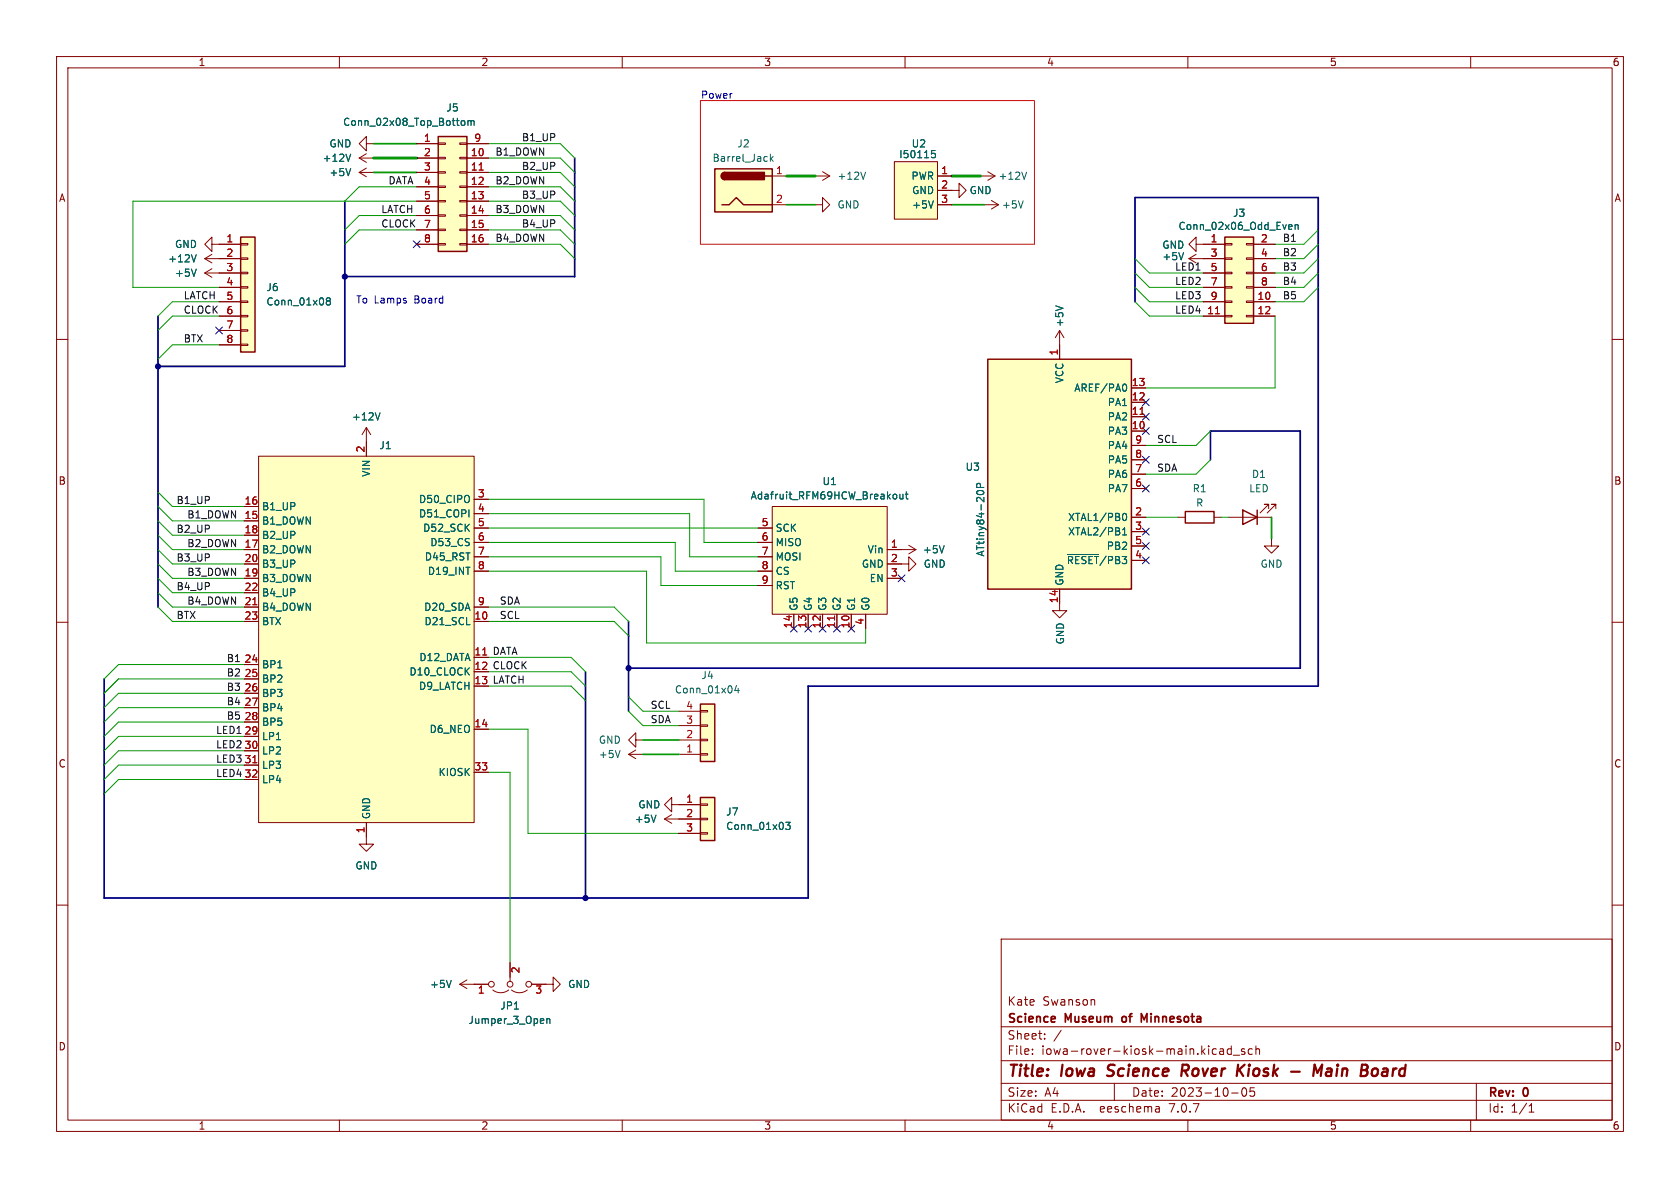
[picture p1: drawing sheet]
<svg xmlns="http://www.w3.org/2000/svg" width="297mm" height="210mm" viewBox="0 0 297 210" stroke-linecap="round" stroke-linejoin="round" font-family="sans-serif">
<g fill="none" stroke="#840000" stroke-width=".18">
<path d="M10 10h277v190h-277zM12 12h273v186h-273zM60 10v2M110 10v2M160 10v2M210 10v2M260 10v2M63.5 27.9h2.5M63.5 27.9l1.3 .8M63.5 30.5l1.3 .7M63.5 30.5h2.5M64.8 25.4v-1.3l-1.3 1.3 1.3 1.3v-1.3h1.2"/>
<path d="M64.8 27.2l-1.3 .7M64.8 29.7l-1.3 .8M73.7 27.9h3.8M73.7 30.5h3.8M73.7 25.4h3.8M73.7 33h3.8M73.7 35.6h3.8M73.7 38.1h3.8M77.5 38h1.2v.2h-1.2zM77.5 35.4h1.2v.3h-1.2zM77.5 32.9h1.2v.2h-1.2zM77.5 30.4h1.2v.2h-1.2z"/>
<path d="M77.5 27.8h1.2v.3h-1.2zM77.5 25.3h1.2v.2h-1.2zM81.3 38h1.2v.2h-1.2zM81.3 35.4h1.2v.3h-1.2zM81.3 32.9h1.2v.2h-1.2zM81.3 30.4h1.2v.2h-1.2zM81.3 27.8h1.2v.3h-1.2zM81.3 25.3h1.2v.2h-1.2zM82.5 27.9h3.9M82.5 30.5h3.9M82.5 25.4h3.9M82.5 33h3.9"/>
<path d="M82.5 35.6h3.9M82.5 38.1h3.9M136.5 31.1h2.6M136.5 36.2h2.6M144.1 36.2h1.3v-1.3l1.3 1.3-1.3 1.3v-1.3M144.1 31.1h2.6M145.4 30.4l1.3 .7M146.7 31.1l-1.3 .8M158.1 28.6h7.6v10.1h-7.6zM165.7 33.7h3.8v1.2l1.3-1.2-1.3-1.3v1.3M165.7 31.1h2.6M165.7 36.2h2.6"/>
<path d="M173.4 31.1h2.5M174 36.2h2.5M174.6 30.4l1.3 .7M175.3 35.4l1.2 .8M175.9 31.1l-1.3 .8M176.5 36.2l-1.2 .8M10 60h2M36.2 45.7l1.3 .8M36.2 45.7h6.3M36.2 48.3l1.3 .7M36.2 48.3h6.3M37.5 43.2v-1.3l-1.3 1.3 1.3 1.3v-1.3h5"/>
<path d="M37.5 45l-1.3 .7M37.5 47.5l-1.3 .8M38.7 50.8h3.8M38.7 53.3h3.8M38.7 55.9h3.8M38.7 58.4h3.8M42.5 58.3h1.3v.2h-1.3zM42.5 55.8h1.3v.2h-1.3zM42.5 53.2h1.3v.3h-1.3zM42.5 50.7h1.3v.2h-1.3zM42.5 48.1h1.3v.3h-1.3zM42.5 45.6h1.3v.2h-1.3z"/>
<path d="M42.5 43.1h1.3v.2h-1.3zM73.7 43.2h3.8M73.7 40.6h3.8M77.5 43.1h1.2v.2h-1.2zM77.5 40.5h1.2v.3h-1.2zM81.3 43.1h1.2v.2h-1.2zM81.3 40.5h1.2v.3h-1.2zM82.5 43.2h3.9M82.5 40.6h3.9M187.3 58.4v5.1M187.3 58.4l.8 1.3M187.3 58.4l-.7 1.3"/>
<path d="M210.2 45.7h6.3M210.2 45.7l1.3 .8M211.5 43.2v-1.3l-1.3 1.3 1.3 1.3v-1.3h5M211.5 45l-1.3 .7M212.7 48.3h3.8M212.7 50.8h3.8M212.7 53.3h3.8M212.7 55.9h3.8M216.5 55.8h1.3v.2h-1.3zM216.5 53.2h1.3v.3h-1.3zM216.5 50.7h1.3v.2h-1.3zM216.5 48.1h1.3v.3h-1.3z"/>
<path d="M216.5 45.6h1.3v.2h-1.3zM216.5 43.1h1.3v.2h-1.3zM220.3 55.8h1.3v.2h-1.3zM220.3 53.2h1.3v.3h-1.3zM220.3 50.7h1.3v.2h-1.3zM220.3 48.1h1.3v.3h-1.3zM220.3 45.6h1.3v.2h-1.3zM220.3 43.1h1.3v.2h-1.3zM221.6 45.7h3.8M221.6 48.3h3.8M221.6 43.2h3.8M221.6 50.8h3.8"/>
<path d="M221.6 53.3h3.8M221.6 55.9h3.8M285 60h2M38.7 61h3.8M42.5 60.8h1.3v.3h-1.3zM64.8 75.6l-.8 1.2M64.8 75.6v5M64.8 75.6l.7 1.2M200 76.2h2.6M200 73.7h2.6M200 71.1h2.6M200 68.6h2.6"/>
<path d="M200 78.7h2.6M43.2 97.2h2.5M43.2 99.7h2.5M43.2 92.1h2.5M43.2 89.5h2.5M43.2 94.6h2.5M45.7 80.6h38.1v64.8h-38.1zM83.8 93.3h2.6M83.8 95.9h2.6M83.8 98.4h2.6M83.8 88.3h2.6M83.8 90.8h2.6"/>
<path d="M134 93.3h2.5M134 95.9h2.5M134 98.4h2.5M136.5 89.5h20.3v19.1h-20.3zM156.8 99.7h3.9v-1.3l1.2 1.3-1.2 1.3v-1.3M156.8 97.2h5.1M160.7 96.4l1.2 .8M161.9 97.2l-1.2 .7M200 91.4h2.6M200 94h2.6M200 99.1h2.6M200 96.5h2.6"/>
<path d="M200 86.4h2.6M200 83.8h2.6M200 81.3h2.6M208.3 91.4h1.2M214.6 91.4h1.3M217.2 91.4h7.6M224.3 89.9v-.7h-.8h.8l-1.5 1.5M224.8 95.3v1.2h1.3l-1.3 1.3-1.3-1.3h1.3M225.6 89.9v-.7h-.8h.8l-1.6 1.5M10 110h2M43.2 102.2h2.5M43.2 109.9h2.5"/>
<path d="M43.2 107.3h2.5M43.2 104.8h2.5M43.2 117.5h2.5M83.8 101h2.6M83.8 109.9h2.6M83.8 116.2h2.6M83.8 118.7h2.6M83.8 107.3h2.6M134 101h2.5M134 103.5h2.5M140.3 108.6v2.5M142.9 108.6v2.5"/>
<path d="M145.4 108.6v2.5M148 108.6v2.5M150.5 108.6v2.5M153 108.6v2.5M156.8 102.2h2.6M187.3 104.1v3.9h1.3l-1.3 1.2-1.2-1.2h1.2M285 110h2M43.2 120h2.5M43.2 122.6h2.5M43.2 125.1h2.5M43.2 127.6h2.5M43.2 130.2h2.5"/>
<path d="M43.2 132.7h2.5M43.2 135.3h2.5M43.2 137.8h2.5M83.8 121.3h2.6M83.8 128.9h2.6M83.8 136.5h2.6M111.1 133.4h2.6M111.1 133.4l1.3 .7M112.4 130.8v1.3l-1.3-1.3 1.3-1.3v1.3h1.3M112.4 132.6l-1.3 .8M120 133.4h3.8M120 130.8h3.8"/>
<path d="M120 128.3h3.8M120 125.7h3.8M123.8 125.6h1.3v.3h-1.3zM123.8 128.1h1.3v.3h-1.3zM123.8 130.7h1.3v.2h-1.3zM123.8 133.2h1.3v.3h-1.3zM10 160h2M64.8 145.4v3.8h1.2l-1.2 1.3-1.3-1.3h1.3M117.5 144.8h6.3M117.5 144.8l1.2 .7M118.7 142.2v-1.2l-1.2 1.2 1.2 1.3v-1.3h5.1M118.7 144l-1.2 .8"/>
<path d="M120 147.3h3.8M123.8 147.2h1.3v.2h-1.3zM123.8 144.7h1.3v.2h-1.3zM123.8 142.1h1.3v.3h-1.3zM285 160h2M81.3 174l1.2 .8M81.3 174h5.1M82.5 173.2l-1.2 .8M87.1 175a2.26 2.26 0 0 0 2.8 0M90.2 170.2v3.3M90.4 175a2.26 2.26 0 0 0 2.8 0M94 174h3.8v-1.3l1.3 1.3-1.3 1.3v-1.3"/>
<path d="M177 166h108v32h-108zM193.5 176.8v.9M60 198v2M110 198v2M160 198v2M177 194.5h108M177 191.5h108M177 187.5h108M177 181.5h108M182.5 186.3v.1M182.5 185.5v.1M184.7 183.6v.1"/>
<path d="M184.7 182.8v.1M187.6 182.1l-1.3 2M197 191.5v3M204.9 195.7l.1 .9M205 196.5l-.2 .1M205 196h-.2M210 198v2M214.9 185.4l.1 .1M215 186.3l-.1 .1M215.7 185.5h.5l.1 .9M216.3 185.8h-.5a.29 .29 0 0 0-.2 .3 .29 .29 0 0 0 .2 .3l.5-.1M217.7 185.5l-.5-.1-.2 .3v.4l.1 .2h.6"/>
<path d="M217.7 184.9v1.5M217.7 193.2h1.2M218 186.5h1.2M219.7 192.4l.2-.1a.81 .81 0 0 1 .6 .6 .81 .81 0 0 1-.3 .8l-.2 .1a.81 .81 0 0 1-.3-1.4zM220 185.5l-.3-.1-.2 .2v.2l.5 .2v.3h-.5M221.4 185.5l-.4-.1-.3 .3v.4l.1 .2h.6M221.7 192.3h-.7v.7l.2-.1h.5l.1 .3-.1 .5-.2 .1-.5-.1M222 185.5l.2-.1 .4 .1 .1 .9M222 184.9v1.5M260 198v2M261 191.5v6.5M270.3 196.6h.9"/>
<path d="M270.3 195.5l.4-.4v1.5"/>
<circle cx="86.9" cy="174" r=".51"/>
<circle cx="90.2" cy="174" r=".51"/>
<circle cx="93.5" cy="174" r=".51"/>
</g>
<g fill="none" stroke="#840000" stroke-width=".4">
<path d="M195.7 190.1l.3 .1M196 188.4l-.1 .2v.4M209.4 189.3l.6 .9M209.8 188.2h-.7l-.3 2M209.9 189.2l-1 .1M219.1 189.1l.7 1.1M220 188.2l-1.3 1.2M232.2 190.2l.2-2 .5 1.4 .8-1.4-.2 2M234.6 189l.2-.1 .6 .1-.1 1.2M235.4 189.4h-.7a.4 .4 0 0 0-.3 .4 .4 .4 0 0 0 .2 .4l.7-.1M243.5 189.1v.7M244.7 188.9l-.2 .1"/>
<path d="M245.1 189.4h-.5a.4 .4 0 0 0-.3 .4 .4 .4 0 0 0 .2 .4h.5"/>
</g>
<path d="M198.4 179.8v.7M202.8 179.2l-.5 1.1-.5-1.1v1.5" fill="none" stroke="#840000" stroke-width=".3"/>
<g fill="none" stroke="#006464" stroke-width=".18">
<path d="M62 27.2l-.4 1.3M62 29.8l-.4 1.3M81.6 21.4l.3-.1 .3 .3-.1 .4-.2 .2-.3-.1M82.7 21.4l.4-.1 .2 .2M82.7 21.3v.9M83.3 21.5l.2-.2 .3 .1v.8M83.3 21.5v.7M136.2 27.2v1.3M136.3 28l.4 .5M136.7 27.7l-.5 .5M153 30.4l-.4 1.3M164.7 26.6h.6"/>
<path d="M164.7 27.2l.4-.1 .3 .2-.1 .5h-.6M165 35.5l-.4 1.3M180.9 35.5l-.4 1.3M181.5 30.4l-.4 1.3M228 39.7l.4 .1v.2l-.6 .1M229 39.8l.1-.1 .3 .1 .1 .8M229 39.7v.9M34.7 45l-.4 1.3M34.7 47.6l-.4 1.2M57.9 53.2l-.2-.2 .2-.4h.3l.2 .3-.2 .3M57.9 53.2l-.2 .2v.4l.2 .1h.4l.1-.2v-.3l-.2-.2M57.9 53.2h.3"/>
<path d="M186.6 54.1l1.3 .4M209.2 44.6l-.4 1.3M228.4 40.5l-.4 .1M67.2 73l-.4 1.2M198.9 67.9a.79 .79 0 0 1 0 1.3M158.3 87.4l.2 .2v.4l-.2 .2M159.1 87.4v.7l.3 .1 .2-.1M159.6 87.4v.8M160 87.4h.5M160.2 86.9v1.1l.3 .2M166.9 96.5l-.4 1.2M172.7 87.3v-.2a.68 .68 0 0 1 .6-.4 .68 .68 0 0 1 .6 .4v.2"/>
<path d="M173.3 86.2v-.6l-.2-.2-.3 .1-.1 .7h1.2M188.7 98h5.5M198.4 94.6h.8M198.4 93.7l.4-.4v1.3M198.5 91l.3-.3a.68 .68 0 0 1 .4 .7 .68 .68 0 0 1-.4 .6l-.3-.2M109.6 132.7l-.4 1.2M130.2 121.2l-.3 .9h.8M130.5 121.7v.8M116 144.1l-.5 1.3M138.9 145.4h.8l-.4 .4 .3 .2v.5l-.2 .1-.5-.1M79.8 173.3l-.4 1.3M96.7 180.1v.8"/>
<path d="M96.7 180.2l.2-.1h.3v.8"/>
</g>
<g fill="#ffffc2" stroke="#ffffc2" stroke-width=".18">
<path d="M174.6 63.5h25.4v40.6h-25.4z"/>
<path d="M126.4 29.8h10.1v7.7h-10.1z"/>
<path d="M136.5 89.5h20.3v19.1h-20.3z"/>
<path d="M158.1 28.6h7.6v10.1h-7.6z"/>
<path d="M123.8 124.5h2.6v10.1h-2.6z"/>
<path d="M123.8 141h2.6v7.6h-2.6z"/>
<path d="M45.7 80.6h38.1v64.8h-38.1z"/>
<path d="M42.5 41.9h2.6v20.3h-2.6z"/>
<path d="M216.5 41.9h5.1v15.3h-5.1z"/>
<path d="M77.5 24.1h5v20.4h-5z"/>
</g>
<g fill="none" stroke="#840000" stroke-width=".25">
<path d="M77.5 24.1h5v20.4h-5zM126.4 29.8h10.1v7.7h-10.1zM127.6 36.2h1.3l1.3-1.3 1.2 1.3h5.1M128.1 30.5a.64 .64 0 0 0-.6 .6 .64 .64 0 0 0 .6 .7M135.3 31.1h1.2M42.5 41.9h2.6v20.3h-2.6zM216.5 41.9h5.1v15.3h-5.1zM174.6 63.5h25.4v40.6h-25.4zM209.5 90.4h5.1v2.1h-5.1zM219.7 90.2l2.5 1.2-2.5 1.3zM222.2 90.2v2.5M123.8 124.5h2.6v10.1h-2.6z"/>
<path d="M123.8 141h2.6v7.6h-2.6z"/>
</g>
<path d="M84.7 30.1h.7M214.9 55.5h.7M201.5 73.2h.8M44.7 106.9h.7M85.3 115.8h.8M147.5 108.9v.7M44.7 134.8h.7" fill="none" stroke="#a90000" stroke-width=".18"/>
<g fill="#840000" stroke="#840000" stroke-width=".25">
<path d="M127.7 30.7l.4-.2v1.3a.64 .64 0 0 1-.5-.4 .64 .64 0 0 1 .1-.7z"/>
<path d="M128.1 30.5h7v1.3h-7z"/>
</g>
<path d="M123.8 17.8h59.1v25.4h-59.1z" fill="none" stroke="#ff0c13" stroke-width=".18"/>
<path d="M61 35.6v29.2h-33.1M101.6 27.9v21h-40.6M27.9 55.9v51.4M200.7 53.3v-18.4h32.3v86.4h-90.1v37.5h-124.5v-38.8M214 81.3v-5.1h15.9v41.9h-118.8M103.5 118.7v40.1M111.1 109.9v15.8" fill="none" stroke="#000084" stroke-width=".3"/>
<path d="M66 25.4h7.7M66 30.5h7.7M139.1 36.2h5M168.3 36.2h5.7M224.8 91.4v3.9M113.7 130.8h6.3M113.7 133.4h6.3" fill="none" stroke="#009600" stroke-width=".3"/>
<g fill="none" stroke="#009600" stroke-width=".18">
<path d="M73.7 35.6h-50.2v15.2h15.2M73.7 38.1h-10.2l-2.5 2.5M73.7 33h-10.2l-2.5 2.6M86.4 35.6h12.7l2.5 2.5M86.4 38.1h12.7l2.5 2.5M86.4 33h12.7l2.5 2.6M86.4 25.4h12.7l2.5 2.5M86.4 30.5h12.7l2.5 2.5M86.4 27.9h12.7l2.5 2.6M38.7 53.3h-8.2l-2.6 2.6M38.7 55.9h-8.2l-2.6 2.5M73.7 40.6h-10.2l-2.5 2.6"/>
<path d="M86.4 40.6h12.7l2.5 2.6M86.4 43.2h12.7l2.5 2.5M200.7 48.3l2.5 2.5h9.5M200.7 50.8l2.5 2.5h9.5M200.7 45.7l2.5 2.6h9.5M200.7 53.3l2.5 2.6h9.5M225.4 55.9v12.7h-22.8M233 48.3l-2.5 2.5h-5.1M233 40.6l-2.5 2.6h-5.1M233 50.8l-2.5 2.5h-5.1M233 45.7l-2.5 2.6h-5.1M233 43.2l-2.5 2.5h-5.1"/>
<path d="M38.7 61h-8.2l-2.6 2.5M214 76.2l-2.5 2.5h-8.9M27.9 92.1l2.6 2.5h12.7M27.9 89.5l2.6 2.6h12.7M27.9 87l2.6 2.5h12.7M27.9 94.6l2.6 2.6h12.7M27.9 97.2l2.6 2.5h12.7M27.9 99.7l2.6 2.5h12.7M86.4 95.9h33v5.1h14.6M86.4 98.4h30.4v5.1h17.2M86.4 90.8h35.5v7.6h12.1M86.4 88.3h38.1v7.6h9.5"/>
<path d="M86.4 93.3h47.6M202.6 91.4h5.7M214 81.3l-2.5 2.5h-8.9M215.9 91.4h1.3M27.9 102.2l2.6 2.6h12.7M27.9 107.3l2.6 2.6h12.7M27.9 104.8l2.6 2.5h12.7M43.2 117.5h-22.2l-2.6 2.5M86.4 101h27.9v12.7h38.7v-2.6M86.4 109.9h22.2l2.5 2.5M86.4 107.3h22.2l2.5 2.6M86.4 118.7h14.6l2.5 2.6"/>
<path d="M86.4 116.2h14.6l2.5 2.5M43.2 127.6h-22.2l-2.6 2.6M43.2 120h-22.2l-2.6 2.6M43.2 137.8h-22.2l-2.6 2.5M43.2 135.3h-22.2l-2.6 2.5M43.2 125.1h-22.2l-2.6 2.5M43.2 132.7h-22.2l-2.6 2.6M43.2 122.6h-22.2l-2.6 2.5M43.2 130.2h-22.2l-2.6 2.5M86.4 128.9h6.9v18.4h26.7M86.4 136.5h3.8v33.7M86.4 121.3h14.6l2.5 2.5"/>
<path d="M111.1 123.2l2.6 2.5h6.3M111.1 125.7l2.6 2.6h6.3"/>
</g>
<path d="M66 27.9h7.7M139.1 31.1h5M168.3 31.1h5.1" fill="none" stroke="#009600" stroke-width=".51"/>
<g fill="none" stroke="#000084" stroke-width=".18">
<path d="M38.1 57.8l1.2 1.2M39.3 57.8l-1.2 1.2M73.1 42.6l1.2 1.2M74.3 42.6l-1.2 1.2M202 70.5l1.2 1.2M202 75.6l1.2 1.2M202 73.1l1.2 1.2M203.2 70.5l-1.2 1.2M203.2 75.6l-1.2 1.2M203.2 73.1l-1.2 1.2M202 85.8l1.2 1.2M202 93.4l1.2 1.2"/>
<path d="M202 95.9l1.2 1.2M202 80.7l1.2 1.2M202 98.5l1.2 1.2M203.2 85.8l-1.2 1.2M203.2 93.4l-1.2 1.2M203.2 95.9l-1.2 1.2M203.2 80.7l-1.2 1.2M203.2 98.5l-1.2 1.2M139.7 110.5l1.2 1.2M140.9 110.5l-1.2 1.2M142.3 110.5l1.2 1.2M143.5 110.5l-1.2 1.2"/>
<path d="M144.8 110.5l1.2 1.2M146 110.5l-1.2 1.2M147.3 110.5l1.3 1.2M148.6 110.5l-1.3 1.2M149.9 110.5l1.2 1.2M151.1 110.5l-1.2 1.2M158.8 101.6l1.2 1.2M160 101.6l-1.2 1.2"/>
</g>
<g fill="#000084" stroke="#000084" stroke-width=".18">
<circle cx="103.5" cy="158.8" r=".46"/>
<circle cx="111.1" cy="118.1" r=".46"/>
<circle cx="61" cy="48.9" r=".46"/>
<circle cx="27.9" cy="64.8" r=".46"/>
</g>
<g font-size="2.8" fill="#840000">
<text x="178" y="190.9">Title:</text>
<text x="187.7" y="190.9">Iowa</text>
<text x="196.6" y="190.9">Science</text>
<text x="210.5" y="190.9">Rover</text>
<text x="221.1" y="190.9">Kiosk</text>
<text x="236.2" y="190.9">Main</text>
<text x="245.4" y="190.9">Board</text>
</g>
<g font-size="2.1" fill="#840000">
<text x="178" y="178">Kate</text>
<text x="184.3" y="178">Swanson</text>
<text x="178" y="184">Sheet:</text>
<text x="178" y="181.2">Science</text>
<text x="188.4" y="181.2">Museum</text>
<text x="199.1" y="181.2">of</text>
<text x="203" y="181.2">Minnesota</text>
<text x="178" y="186.7">File:</text>
<text x="184.1" y="186.7">iowa-rover-kiosk-main.kicad_sch</text>
<text x="178" y="196.9">KiCad</text>
<text x="178" y="194.1">Size:</text>
<text x="184.7" y="194.1">A4</text>
<text x="185.7" y="196.9">E.D.A.</text>
<text x="194.6" y="196.9">eeschema</text>
<text x="200" y="194.1">Date:</text>
<text x="207" y="196.9">7.0.7</text>
<text x="207" y="194.1">2023-10-05</text>
<text x="263" y="194.3">Rev:</text>
<text x="263" y="196.9">Id:</text>
<text x="267.1" y="196.9">1/1</text>
<text x="269.4" y="194.3">0</text>
</g>
<g font-size="1.8" fill="#840000">
<text x="35" y="11.9">1</text>
<text x="85" y="11.9">2</text>
<text x="135" y="11.9">3</text>
<text x="185" y="11.9">4</text>
<text x="235" y="11.9">5</text>
<text x="285" y="11.9">6</text>
<text x="10.3" y="35.9">A</text>
<text x="285.3" y="35.9">A</text>
<text x="10.3" y="85.9">B</text>
<text x="285.3" y="85.9">B</text>
<text x="10.3" y="135.9">C</text>
<text x="285.3" y="135.9">C</text>
<text x="10.3" y="185.9">D</text>
<text x="285.3" y="185.9">D</text>
<text x="35" y="199.9">1</text>
<text x="85" y="199.9">2</text>
<text x="135" y="199.9">3</text>
<text x="185" y="199.9">4</text>
<text x="235" y="199.9">5</text>
<text x="285" y="199.9">6</text>
</g>
<g font-size="1.8" fill="#0000c2">
<text x="123.8" y="17.5">Power</text>
<text x="62.9" y="53.7">To Lamps</text>
<text x="73.4" y="53.7">Board</text>
</g>
<g font-size="1.8" fill="#006464">
<text x="60.6" y="22.5">Conn_02x08_Top_Bottom</text>
<text x="78.8" y="19.9">J5</text>
<text x="56.9" y="28.8">+12V</text>
<text x="58.1" y="26.3">GND</text>
<text x="125.9" y="28.8">Barrel_Jack</text>
<text x="130.3" y="26.3">J2</text>
<text x="158.9" y="28.2">I50115</text>
<text x="161.1" y="26.3">U2</text>
<text x="58.1" y="31.3">+5V</text>
<text x="148" y="32">+12V</text>
<text x="161" y="32">PWR</text>
<text x="161.2" y="34.5">GND</text>
<text x="171.3" y="34.5">GND</text>
<text x="176.4" y="32">+12V</text>
<text x="148" y="37.1">GND</text>
<text x="161.2" y="37.1">+5V</text>
<text x="177" y="37.1">+5V</text>
<text x="208.2" y="40.8">Conn_02x06_Odd_Even</text>
<text x="217.9" y="38.5">J3</text>
<text x="29.6" y="46.6">+12V</text>
<text x="30.8" y="44">GND</text>
<text x="205.4" y="46.2">+5V</text>
<text x="205.4" y="44.2">GND</text>
<text x="30.8" y="49.1">+5V</text>
<text x="47" y="51.7">J6</text>
<text x="47" y="54.2">Conn_01x08</text>
<text x="188.2" y="57.9" transform="rotate(-90 188.2 57.9)">+5V</text>
<text x="188.2" y="67.8" transform="rotate(-90 188.2 67.8)">VCC</text>
<text x="189.8" y="69.4">AREF/PA0</text>
<text x="195.7" y="72">PA1</text>
<text x="62.1" y="74.5">+12V</text>
<text x="195.7" y="77.1">PA3</text>
<text x="195.7" y="74.5">PA2</text>
<text x="67" y="79.6">J1</text>
<text x="170.6" y="83.4">U3</text>
<text x="195.7" y="82.1">PA5</text>
<text x="195.7" y="79.6">PA4</text>
<text x="65.6" y="84.4" transform="rotate(-90 65.6 84.4)">VIN</text>
<text x="74" y="89.1">D50_CIPO</text>
<text x="132.6" y="88.5">Adafruit_RFM69HCW_Breakout</text>
<text x="145.3" y="86">U1</text>
<text x="195.7" y="87.2">PA7</text>
<text x="195.7" y="84.7">PA6</text>
<text x="210.7" y="87.2">R1</text>
<text x="211.4" y="89.8">R</text>
<text x="220.7" y="87.2">LED</text>
<text x="221.2" y="84.7">D1</text>
<text x="46.2" y="92.9">B1_DOWN</text>
<text x="46.2" y="90.4">B1_UP</text>
<text x="46.2" y="95.5">B2_UP</text>
<text x="74" y="91.7">D51_COPI</text>
<text x="74.7" y="94.2">D52_SCK</text>
<text x="137" y="94.2">SCK</text>
<text x="188.7" y="92.3">XTAL1/PB0</text>
<text x="188.7" y="94.8">XTAL2/PB1</text>
<text x="46.2" y="98">B2_DOWN</text>
<text x="46.2" y="100.6">B3_UP</text>
<text x="75" y="99.3">D45_RST</text>
<text x="75.5" y="101.8">D19_INT</text>
<text x="76" y="96.7">D53_CS</text>
<text x="137" y="96.7">MISO</text>
<text x="137" y="99.3">MOSI</text>
<text x="137" y="101.8">CS</text>
<text x="152.3" y="100.6">GND</text>
<text x="153.3" y="98">Vin</text>
<text x="163.1" y="98">+5V</text>
<text x="163.2" y="100.6">GND</text>
<text x="174.2" y="98.5" transform="rotate(-90 174.2 98.5)">ATtiny84-20P</text>
<text x="188.5" y="99.9">~{RESET}/PB3</text>
<text x="195.6" y="97.4">PB2</text>
<text x="222.8" y="100.6">GND</text>
<text x="46.2" y="103.1">B3_DOWN</text>
<text x="46.2" y="105.6">B4_UP</text>
<text x="137" y="104.4">RST</text>
<text x="153.7" y="103.1">EN</text>
<text x="188.2" y="103.6" transform="rotate(-90 188.2 103.6)">GND</text>
<text x="46.2" y="108.2">B4_DOWN</text>
<text x="46.2" y="110.7">BTX</text>
<text x="74.9" y="108.2">D20_SDA</text>
<text x="74.9" y="110.7">D21_SCL</text>
<text x="141.2" y="108.1" transform="rotate(-90 141.2 108.1)">G5</text>
<text x="143.7" y="108.1" transform="rotate(-90 143.7 108.1)">G4</text>
<text x="146.3" y="108.1" transform="rotate(-90 146.3 108.1)">G3</text>
<text x="148.8" y="108.1" transform="rotate(-90 148.8 108.1)">G2</text>
<text x="151.4" y="108.1" transform="rotate(-90 151.4 108.1)">G1</text>
<text x="153.9" y="108.1" transform="rotate(-90 153.9 108.1)">G0</text>
<text x="46.2" y="118.3">BP1</text>
<text x="72.3" y="119.6">D10_CLOCK</text>
<text x="74" y="117.1">D12_DATA</text>
<text x="188.3" y="114" transform="rotate(-90 188.3 114)">GND</text>
<text x="46.2" y="120.9">BP2</text>
<text x="46.2" y="123.4">BP3</text>
<text x="46.2" y="126">BP4</text>
<text x="74" y="122.1">D9_LATCH</text>
<text x="119.2" y="122.8">Conn_01x04</text>
<text x="123.9" y="120.2">J4</text>
<text x="46.2" y="128.5">BP5</text>
<text x="46.2" y="131">LP1</text>
<text x="75.9" y="129.8">D6_NEO</text>
<text x="105.8" y="131.7">GND</text>
<text x="46.2" y="133.6">LP2</text>
<text x="46.2" y="136.1">LP3</text>
<text x="77.4" y="137.4">KIOSK</text>
<text x="105.8" y="134.2">+5V</text>
<text x="46.2" y="138.7">LP4</text>
<text x="112.8" y="143.1">GND</text>
<text x="65.6" y="144.9" transform="rotate(-90 65.6 144.9)">GND</text>
<text x="112.1" y="145.6">+5V</text>
<text x="128.3" y="144.4">J7</text>
<text x="128.3" y="146.9">Conn_01x03</text>
<text x="62.7" y="153.9">GND</text>
<text x="75.9" y="174.9">+5V</text>
<text x="88.3" y="178.7">JP1</text>
<text x="100.3" y="174.9">GND</text>
<text x="82.7" y="181.2">Jumper_3_Open</text>
</g>
<g font-size="1.8" fill="#a90000">
<text x="74.9" y="25.1">1</text>
<text x="74.9" y="27.7">2</text>
<text x="83.1" y="27.7">10</text>
<text x="83.7" y="25.1">9</text>
<text x="74.9" y="30.2">3</text>
<text x="74.9" y="32.8">4</text>
<text x="74.9" y="35.3">5</text>
<text x="83.1" y="30.2">11</text>
<text x="83.1" y="32.8">12</text>
<text x="83.1" y="35.3">13</text>
<text x="137.1" y="30.9">1</text>
<text x="137.1" y="35.9">2</text>
<text x="166.3" y="30.9">1</text>
<text x="166.3" y="33.4">2</text>
<text x="166.3" y="35.9">3</text>
<text x="74.9" y="37.8">6</text>
<text x="74.9" y="40.4">7</text>
<text x="83.1" y="37.8">14</text>
<text x="83.1" y="40.4">15</text>
<text x="39.9" y="42.9">1</text>
<text x="39.9" y="45.5">2</text>
<text x="74.9" y="42.9">8</text>
<text x="83.1" y="42.9">16</text>
<text x="213.9" y="42.9">1</text>
<text x="213.9" y="45.5">3</text>
<text x="222.8" y="42.9">2</text>
<text x="222.8" y="45.5">4</text>
<text x="39.9" y="48">3</text>
<text x="39.9" y="50.5">4</text>
<text x="39.9" y="53.1">5</text>
<text x="213.9" y="48">5</text>
<text x="213.9" y="50.5">7</text>
<text x="213.9" y="53.1">9</text>
<text x="222.2" y="53.1">10</text>
<text x="222.8" y="48">6</text>
<text x="222.8" y="50.5">8</text>
<text x="39.9" y="55.6">6</text>
<text x="39.9" y="58.2">7</text>
<text x="213.3" y="55.6">11</text>
<text x="222.2" y="55.6">12</text>
<text x="39.9" y="60.7">8</text>
<text x="187.1" y="62.9" transform="rotate(-90 187.1 62.9)">1</text>
<text x="200" y="70.9">12</text>
<text x="200" y="68.3">13</text>
<text x="200" y="75.9">10</text>
<text x="200" y="73.4">11</text>
<text x="64.5" y="80.1" transform="rotate(-90 64.5 80.1)">2</text>
<text x="200.6" y="83.6">7</text>
<text x="200.6" y="81">8</text>
<text x="200.6" y="78.5">9</text>
<text x="43.1" y="89.3">16</text>
<text x="84.4" y="88">3</text>
<text x="200.6" y="86.1">6</text>
<text x="43.1" y="91.8">15</text>
<text x="43.1" y="94.4">18</text>
<text x="84.4" y="90.6">4</text>
<text x="84.4" y="93.1">5</text>
<text x="84.4" y="95.6">6</text>
<text x="134.5" y="93.1">5</text>
<text x="134.5" y="95.6">6</text>
<text x="200.6" y="91.2">2</text>
<text x="200.6" y="93.7">3</text>
<text x="43.1" y="96.9">17</text>
<text x="43.1" y="102">19</text>
<text x="43.1" y="99.4">20</text>
<text x="84.4" y="98.2">7</text>
<text x="84.4" y="100.7">8</text>
<text x="134.5" y="98.2">7</text>
<text x="134.5" y="100.7">8</text>
<text x="157.4" y="96.9">1</text>
<text x="157.4" y="99.4">2</text>
<text x="157.4" y="102">3</text>
<text x="200.6" y="98.8">4</text>
<text x="200.6" y="96.3">5</text>
<text x="43.1" y="107.1">21</text>
<text x="43.1" y="104.5">22</text>
<text x="84.4" y="107.1">9</text>
<text x="134.5" y="103.3">9</text>
<text x="187.1" y="106.7" transform="rotate(-90 187.1 106.7)">14</text>
<text x="43.1" y="109.6">23</text>
<text x="83.8" y="109.6">10</text>
<text x="140.1" y="111.2" transform="rotate(-90 140.1 111.2)">14</text>
<text x="142.6" y="111.2" transform="rotate(-90 142.6 111.2)">13</text>
<text x="145.2" y="111.2" transform="rotate(-90 145.2 111.2)">12</text>
<text x="147.7" y="111.2" transform="rotate(-90 147.7 111.2)">11</text>
<text x="150.2" y="111.2" transform="rotate(-90 150.2 111.2)">10</text>
<text x="152.8" y="110.6" transform="rotate(-90 152.8 110.6)">4</text>
<text x="43.1" y="117.2">24</text>
<text x="43.1" y="119.8">25</text>
<text x="83.8" y="116">11</text>
<text x="83.8" y="118.5">12</text>
<text x="43.1" y="122.3">26</text>
<text x="43.1" y="124.8">27</text>
<text x="83.8" y="121">13</text>
<text x="121.2" y="125.5">4</text>
<text x="43.1" y="127.4">28</text>
<text x="43.1" y="129.9">29</text>
<text x="83.8" y="128.7">14</text>
<text x="121.2" y="130.6">2</text>
<text x="121.2" y="128">3</text>
<text x="43.1" y="132.5">30</text>
<text x="43.1" y="135">31</text>
<text x="43.1" y="137.5">32</text>
<text x="83.8" y="136.3">33</text>
<text x="121.2" y="133.1">1</text>
<text x="121.2" y="142">1</text>
<text x="64.5" y="147.4" transform="rotate(-90 64.5 147.4)">1</text>
<text x="121.2" y="144.5">2</text>
<text x="121.2" y="147.1">3</text>
<text x="92.2" y="172.2" transform="rotate(-90 92.2 172.2)">2</text>
<text x="84.4" y="176">1</text>
<text x="94.5" y="176">3</text>
</g>
<g font-size="1.8" fill="#0f0f0f">
<text x="87.5" y="27.6">B1_DOWN</text>
<text x="92.2" y="25.1">B1_UP</text>
<text x="68.6" y="32.7">DATA</text>
<text x="87.5" y="32.7">B2_DOWN</text>
<text x="92.2" y="30.1">B2_UP</text>
<text x="92.2" y="35.2">B3_UP</text>
<text x="67.3" y="40.3">CLOCK</text>
<text x="67.3" y="37.8">LATCH</text>
<text x="87.5" y="37.8">B3_DOWN</text>
<text x="92.2" y="40.3">B4_UP</text>
<text x="87.5" y="42.8">B4_DOWN</text>
<text x="207.6" y="47.9">LED1</text>
<text x="226.7" y="42.8">B1</text>
<text x="226.7" y="45.4">B2</text>
<text x="226.7" y="47.9">B3</text>
<text x="32.4" y="53">LATCH</text>
<text x="207.6" y="50.5">LED2</text>
<text x="207.6" y="53">LED3</text>
<text x="226.7" y="50.5">B4</text>
<text x="226.7" y="53">B5</text>
<text x="32.4" y="55.5">CLOCK</text>
<text x="207.6" y="55.5">LED4</text>
<text x="32.4" y="60.6">BTX</text>
<text x="204.5" y="83.5">SDA</text>
<text x="204.5" y="78.4">SCL</text>
<text x="31.1" y="89.2">B1_UP</text>
<text x="31.1" y="94.3">B2_UP</text>
<text x="33" y="91.7">B1_DOWN</text>
<text x="31.1" y="99.3">B3_UP</text>
<text x="33" y="101.9">B3_DOWN</text>
<text x="33" y="96.8">B2_DOWN</text>
<text x="31.1" y="104.4">B4_UP</text>
<text x="33" y="107">B4_DOWN</text>
<text x="88.3" y="107">SDA</text>
<text x="31.1" y="109.5">BTX</text>
<text x="88.3" y="109.5">SCL</text>
<text x="40" y="119.7">B2</text>
<text x="40" y="117.1">B1</text>
<text x="87" y="118.4">CLOCK</text>
<text x="87" y="115.9">DATA</text>
<text x="40" y="124.7">B4</text>
<text x="40" y="122.2">B3</text>
<text x="87" y="120.9">LATCH</text>
<text x="114.9" y="125.4">SCL</text>
<text x="38.1" y="129.8">LED1</text>
<text x="40" y="127.3">B5</text>
<text x="114.9" y="127.9">SDA</text>
<text x="38.1" y="137.4">LED4</text>
<text x="38.1" y="132.4">LED2</text>
<text x="38.1" y="134.9">LED3</text>
</g>
</svg>
